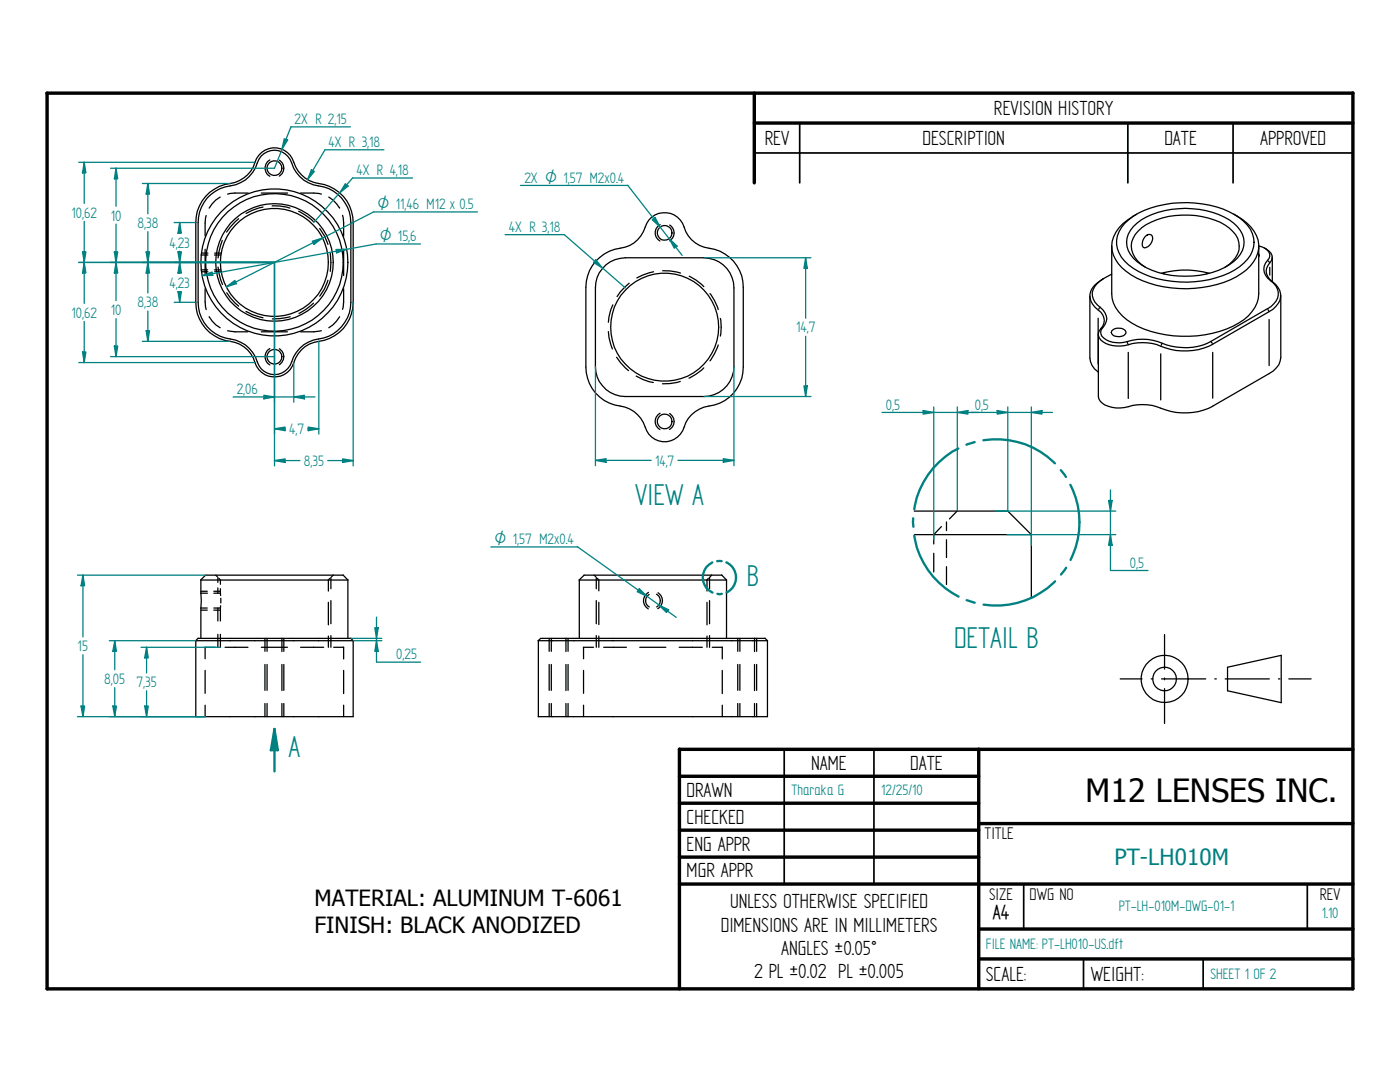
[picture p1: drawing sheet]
<svg xmlns="http://www.w3.org/2000/svg" width="279mm" height="216mm" viewBox="0 0 279 216" stroke-linecap="round" stroke-linejoin="round" font-family="sans-serif">
<g fill="none" stroke="#000" stroke-width=".68">
<path d="M9.4 18.6l260.6-.1v178.8h-260.6zM150.5 18.6v17.9M150.5 24.6h119.5M135.6 149.5v47.8M135.6 149.5h134.4M135.6 154.9h59.7M195.3 149.5v47.8M135.6 160.3h59.7M135.6 165.7h59.7M135.6 171h59.7M135.6 176.4h134.4M195.3 164.3h74.7"/>
<path d="M195.3 185.4h74.7M195.3 191.3h74.7"/>
</g>
<path d="M150.5 30.5h119.5M159.6 24.6v11.9M225.1 24.6v11.9M246.1 24.6v11.9M156.5 149.5v26.9M174.4 149.5v26.9M204.3 176.5v8.9M260.9 176.5v8.9M216.2 191.3v6M240.1 191.3v6" fill="none" stroke="#000" stroke-width=".34"/>
<g fill="none" stroke="#000" stroke-width=".25">
<path d="M43.9 39.3l-.8 .6-1.4 1.6M46.9 38.5h2.6M46.9 38.5l-1.5 .2M52.2 38.5h5.2M53.8 31.9a1.87 1.87 0 0 0 0 3.3M55.8 32a1.86 1.86 0 0 1 0 3.1M60 38.5h2.6l1.5 .2M65.6 39.3l.9 .6 1.3 1.6M39.1 44.4v15.9a7.8 7.8 0 0 0 6.8 7.8 5.9 5.9 0 0 1 5 4.2 4.1 4.1 0 0 0 3.9 2.9 4.1 4.1 0 0 0 3.8-2.9 6 6 0 0 1 5-4.2 7.8 7.8 0 0 0 6.9-7.8v-15.9a7.8 7.8 0 0 0-6.9-7.8 6.5 6.5 0 0 1-5.3-4.9 4 4 0 0 0-3.9-2.2 4 4 0 0 0-3.5 2.9 6.5 6.5 0 0 1-6.1 4.4 7.8 7.8 0 0 0-5.7 7.6M40.1 50.9h1.4M40.2 53.8h1.2M40.2 50.5h1.3"/>
<path d="M40.2 54.2h1.3M40.9 57.6v2.6l.2 1.6M40.9 49.7v5.2M41.1 43l-.2 1.5v2.6M42.8 53.8h1.3M42.8 50.9h1.3M42.8 50.5h1.4M42.8 54.2h1.4M43.5 53.3l.5 2.5 .4 1M44.4 48l-.7 2.3-.2 1.2M45.3 58.4l.7 1 1.6 1.7M47.6 43.6l-1.6 1.7-.8 1"/>
<path d="M52.5 41.3l-2.1 .7-1.3 .6M54.3 41.1a9 9 0 0 1 3.6 .4M59.6 42.2l1.4 .8 1.5 1.2M63.8 45.6a9.9 9.9 0 0 1 1.6 3.2M65.4 55.9a8.9 8.9 0 0 1-1.6 3.2M65.9 50.5l.1 1.9-.1 1.7M68.4 43l.2 1.5M68.6 57.6v2.6l-.2 1.5M68.6 44.4v2.7M68.6 49.7v5.3M70 44.4v15.9a7.4 7.4 0 0 1-6.5 7.3 6.9 6.9 0 0 0-5.6 5.3 3.6 3.6 0 0 1-3.5 1.8 3.6 3.6 0 0 1-3-2.5 6.5 6.5 0 0 0-5.4-4.6 7.4 7.4 0 0 1-6.5-7.3v-15.9a7.3 7.3 0 0 1 6.5-7.3 6.9 6.9 0 0 0 5.6-5.3 3.6 3.6 0 0 1 3.6-1.8 3.6 3.6 0 0 1 3 2.5 6.5 6.5 0 0 0 5.3 4.6 7.4 7.4 0 0 1 6.5 7.3M217.5 59.1v12.4a3.6 3.6 0 0 0 1.7 2.7"/>
<path d="M220.1 55.6l-.3 .3a3.5 3.5 0 0 0-2.1 4.2 5.6 5.6 0 0 0 2 2.2 2.3 2.3 0 0 1 0 3.3 1.59 1.59 0 0 0 .4 2.6 6.7 6.7 0 0 0 6 .3 10.7 10.7 0 0 1 6.5 .9 12.4 12.4 0 0 0 9.4-.7M221.9 49.1v9.5a7 7 0 0 0 4 5.9 22.8 22.8 0 0 0 21.3 0 7.4 7.4 0 0 0 4-5.9v-9.5a2.31 2.31 0 0 1 2.2 2l-.1 .5a2.66 2.66 0 0 0 .3 4.4 2.97 2.97 0 0 1 .1 5.2l-12 6.9a11.8 11.8 0 0 1-10.6 .1 10.9 10.9 0 0 0-6.9 .1 4.7 4.7 0 0 1-4.3-1.2 1.31 1.31 0 0 1 .2-1.7 2.37 2.37 0 0 0 0-3.6 5 5 0 0 1-2.1-2.7 3.6 3.6 0 0 1 2.1-3.4M221.9 54.7l-1.8 1M224.5 44.6a15.7 15.7 0 0 1 9.4-4 20.2 20.2 0 0 1 13.5 2.9 5.6 5.6 0 0 1 2.2 7.4 12.6 12.6 0 0 1-8.2 4.9 22 22 0 0 1-14.2-1.6 7.5 7.5 0 0 1-4.4-5.4 5.4 5.4 0 0 1 1.7-4.2zM226.2 45.2a14.4 14.4 0 0 1 10.4-3.6 15.8 15.8 0 0 1 9.6 2.9 4.6 4.6 0 0 1 0 7.7 17.5 17.5 0 0 1-16.3 1.7 7.7 7.7 0 0 1-5-4.7 4.4 4.4 0 0 1 1.3-4zM226.8 42.8a8.9 8.9 0 0 0-4.8 5.4l-.1 .9M228.5 47.2a.84 .84 0 0 1 1.2-.3 .84 .84 0 0 1 .2 1.2 1.52 1.52 0 0 1-1.7 1.3 1.88 1.88 0 0 1 .3-2.2zM228.6 53.3a4.6 4.6 0 0 1-2.5-5.8 7.7 7.7 0 0 1 4.7-3.6 17.1 17.1 0 0 1 13.6 1 5 5 0 0 1 2.9 5 5.7 5.7 0 0 1-2.8 3.4M231.8 54.5a17.9 17.9 0 0 1 9.5 0M232.3 54.4v.1M232.3 54.6v.1M240.8 54.4h.1"/>
<path d="M240.8 54.6v.1M246.2 42.7a8.2 8.2 0 0 1 5 6.1 6.6 6.6 0 0 1-3.4 5.8 22 22 0 0 1-15.6 2.6 14.8 14.8 0 0 1-9-4.6 5.7 5.7 0 0 1-1.3-3.5M251.2 50.7l.1 .3-.1 .3M252.3 49.5a1.84 1.84 0 0 1 1.1 3 2.34 2.34 0 0 0 .6 3.7 3.2 3.2 0 0 1 0 5.5l-12 7M253.2 52.1l.1 .2M253.4 53.3v1.6M253.7 56.1l.2 .1M253.9 51.3v4.9M255.6 58.9v12.5a3.7 3.7 0 0 1-2.3 3.1l-11.3 6.6M41.7 63.2l1.4 1.6 .8 .6M45.4 66l1.5 .2h2.6M49.1 62.2l1.3 .6 2.1 .6"/>
<path d="M52.2 66.2h5.2M53.8 69.6a1.87 1.87 0 0 0 0 3.2M55.8 69.6a1.86 1.86 0 0 1 0 3.2M57.9 63.2l-2.1 .4h-1.4M62.6 60.5a10.6 10.6 0 0 1-3 2M64.1 66l-1.5 .2h-2.6M67.8 63.2l-1.3 1.6-.9 .6M219.1 74.2l.1 .1M219.2 63.5v15.6a2.89 2.89 0 0 0 2.7 2.2 7.6 7.6 0 0 0 4.2-.4 10.7 10.7 0 0 1 6.5 .9 12.4 12.4 0 0 0 9.4-.7M219.4 61.4l-.1 .3M220 65.4l-.2 .1M221.9 66a1.9 1.9 0 0 1 2.8 .2 1.31 1.31 0 0 1-1.8 .9 .91 .91 0 0 1-1-1.1z"/>
<path d="M225 68.3l.1 .3M225.2 70.3v9.2M231.6 70.6v9.2M231.9 68.6l-.1 .3M241.7 68.2l.2 .3M242 70.3v9.2M253.1 61.8l.1 .3M253.3 63.8v9.1M40 118.4h1.4M40.1 118h1.3M42.7 118.4h1.3M42.7 118h1.3"/>
<path d="M43.1 114.8l.2 .3M43.5 115.2v1M43.5 117.3v1.1M43.7 115.4l.3 .3v.9M44 118.4v.4M44 117.5v.9M44.1 119.4v.9M65.5 115.7v2.2M65.8 115.4l-.3 .3M66 115.2v2.3M66 119.8v4.7M66.5 114.7l-.3 .4"/>
<path d="M68.5 114.7l.9 1h-29.3v5.6M68.5 114.8h-27.5l-1 .9M69.4 115.7v11.7M116.5 114.8h27.6M116.6 114.8l-1 .9M118.6 114.8l.3 .3M119 115.2v2.3M119 119.8v4.7M119.2 115.4l.3 .3v2.2M129.4 118.2a1.89 1.89 0 0 0 0 3.3M129.5 118.6a1.45 1.45 0 0 0 .1 2.5M131 118.6a1.46 1.46 0 0 1 .1 2.5"/>
<path d="M131.3 118.3a1.84 1.84 0 0 1 0 3.2M141.1 115.7v2.2M141.4 115.4l-.3 .3M141.6 115.2v2.3M141.6 119.8v4.7M142 114.7l-.3 .4M144 114.7l1 1h-29.4v11.7M145 115.7v11.7M39 127.8h31.5M39.5 127.3l-.4 .5v15.2M39.5 127.4h30.5M40.1 121.3v6.1"/>
<path d="M40.1 121.3h1.3M40.1 121.8h1.3M40.9 133.8v4.5M42.7 121.3h1.3M42.7 121.8h1.3M42.9 129.2h-2v2.2M43.5 121.3v2.6M43.5 126.6v2.6M44 121.3v2.6M44 126.6v2.6M44 120.9v.4M44.9 129.2h4.6"/>
<path d="M52.2 129.2h5.2M52.9 127.4v2.6M52.9 132.6v5.2M53.3 127.4v2.6M53.3 132.6v5.2M56.3 127.3v2.7M56.3 132.6v5.2M56.6 127.4v2.6M56.6 132.6v5.2M60 129.2h4.6M65.5 120.2v4.5M65.5 126.9v2.3"/>
<path d="M66 126.8v2.4M66.6 129.2h2M68.6 129.1v2.4M68.6 133.8v4.6M70 127.3l.5 .5M70.5 127.8v15.2h-31.5M107.4 127.8h45.8M109.6 127.4v2.6M109.6 132.6v5.2M110 127.4v2.6M110 132.6v5.2M112.9 127.3v2.7"/>
<path d="M112.9 132.6v5.2M113.4 127.4v2.6M113.4 132.6v5.2M116.4 129.2h2M116.5 129.2v2.2M116.5 133.8v4.5M119 126.8v2.4M119.5 120.2v4.4M119.5 126.9v2.3M120.5 129.2h4.5M127.7 129.2h5.2M135.6 129.2h4.6"/>
<path d="M141.1 120.2v4.5M141.1 126.9v2.3M141.6 126.8v2.4M142.2 129.2h1.9M144.1 129.1v2.4M144.1 133.8v4.6M147.2 127.4v2.6M147.2 132.6v5.2M147.7 127.4v2.6M147.7 132.6v5.2M150.6 127.3v2.7M150.6 132.6v5.2"/>
<path d="M151 127.4v2.6M151 132.6v5.2M152.7 127.3l.5 .5M152.7 127.4h-44.8l-.5 .4M153.2 127.8v15.2h-45.8v-15.2M223.6 135.5h4.3M229.7 135.5h.3M231.8 135.5h8.8M232.4 126.6v6.9M232.4 135.3v.3M232.4 137.4v7M242.4 135.5h.3"/>
<path d="M244.5 135.5h8.8M245 133.1l10.7-2.3v9.4l-10.7-2.4zM255.1 135.5h.3M257.2 135.5h4.5M40.9 140.7v2.3M52.9 140.4v2.6M53.3 140.4v2.6M56.3 140.4v2.6M56.6 140.4v2.6M68.6 140.7v2.3M109.6 140.4v2.6M110 140.4v2.6"/>
<path d="M112.9 140.4v2.6M113.4 140.4v2.6M116.5 140.7v2.3M144.1 140.7v2.3M147.2 140.4v2.6M147.7 140.4v2.6M150.6 140.4v2.6M151 140.4v2.6"/>
<circle cx="54.8" cy="33.5" r="1.48"/>
<circle cx="54.8" cy="52.4" r="14.7"/>
<circle cx="54.8" cy="52.4" r="10.8"/>
<circle cx="54.8" cy="52.4" r="13.7"/>
<circle cx="54.8" cy="52.4" r="11.7"/>
<circle cx="54.8" cy="71.2" r="1.48"/>
<circle cx="232.4" cy="135.5" r="4.7"/>
<circle cx="232.4" cy="135.5" r="2.36"/>
</g>
<path d="M35.5 50.2h.7l-.3 2.2z" fill="none" stroke="#008080" stroke-width=".25"/>
<path d="M35.5 50.2h.7l-.3 2.2z" fill="#008080"/>
<path d="M35.9 44.4l.3 2.1h-.7z" fill="none" stroke="#008080" stroke-width=".25"/>
<path d="M35.9 44.4l.3 2.1h-.7z" fill="#008080"/>
<path d="M29.2 50.2h.6l-.3 2.2zM34.8 52.4h20M34.8 44.4h4.3M35.9 44.4v2.2M35.9 50.1v2.3" fill="none" stroke="#008080" stroke-width=".25"/>
<path d="M29.2 50.2h.6l-.3 2.2z" fill="#008080"/>
<path d="M29.5 36.6l.3 2.1h-.6z" fill="none" stroke="#008080" stroke-width=".25"/>
<path d="M29.5 36.6l.3 2.1h-.6z" fill="#008080"/>
<path d="M28.4 36.6h17.5M29.5 36.6v6.1M22.8 50.2h.7l-.3 2.2zM28.4 52.4h26.4M29.5 46.2v6.2" fill="none" stroke="#008080" stroke-width=".25"/>
<path d="M22.8 50.2h.7l-.3 2.2z" fill="#008080"/>
<path d="M23.2 33.6l.3 2.1h-.7z" fill="none" stroke="#008080" stroke-width=".25"/>
<path d="M23.2 33.6l.3 2.1h-.7z" fill="#008080"/>
<path d="M22.1 33.6h32.7M23.2 33.5v7.6M16.5 50.2h.6l-.3 2.2zM22.1 52.4h32.7M23.2 44.7v7.7" fill="none" stroke="#008080" stroke-width=".25"/>
<path d="M16.5 50.2h.6l-.3 2.2z" fill="#008080"/>
<path d="M16.8 32.4l.3 2.1h-.6z" fill="none" stroke="#008080" stroke-width=".25"/>
<path d="M16.8 32.4l.3 2.1h-.6z" fill="#008080"/>
<path d="M15.7 32.4h35.2M16.8 32.3v8.3M15.7 52.4h39.1M16.8 44.2v8.2M52.7 78.9l2.1 .3-2.1 .4z" fill="none" stroke="#008080" stroke-width=".25"/>
<path d="M52.7 78.9l2.1 .3-2.1 .4z" fill="#008080"/>
<path d="M58.6 79.2l2.1-.3v.7z" fill="none" stroke="#008080" stroke-width=".25"/>
<path d="M58.6 79.2l2.1-.3v.7z" fill="#008080"/>
<path d="M54.8 52.4v27.9M46.5 79.2h16.4M58.6 72.3v8M54.8 85.6l2.1-.4v.7z" fill="none" stroke="#008080" stroke-width=".25"/>
<path d="M54.8 85.6l2.1-.4v.7z" fill="#008080"/>
<path d="M61.5 85.2l2.1 .4-2.1 .3z" fill="none" stroke="#008080" stroke-width=".25"/>
<path d="M61.5 85.2l2.1 .4-2.1 .3z" fill="#008080"/>
<path d="M54.8 52.4v34.2M63.6 68.1v18.5M54.8 91.9l2.1-.3v.7zM54.8 85.6h2.1M61.4 85.6h2.2" fill="none" stroke="#008080" stroke-width=".25"/>
<path d="M54.8 91.9l2.1-.3v.7z" fill="#008080"/>
<path d="M68.4 91.6l2.1 .3-2.1 .4z" fill="none" stroke="#008080" stroke-width=".25"/>
<path d="M68.4 91.6l2.1 .3-2.1 .4z" fill="#008080"/>
<path d="M56.7 27.7l.7 .2-1.1 1.9zM58.1 25.3l-3.3 8.3M54.8 52.4v40.6M70.5 60.3v32.7M54.8 91.9h5.1M65.4 91.9h5.1" fill="none" stroke="#008080" stroke-width=".25"/>
<path d="M56.7 27.7l.7 .2-1.1 1.9z" fill="#008080"/>
<path d="M58.1 25.3h11.8M62.1 33.9l.6 .3-1.3 1.7zM64.9 29.9l-3.6 6" fill="none" stroke="#008080" stroke-width=".25"/>
<path d="M62.1 33.9l.6 .3-1.3 1.7z" fill="#008080"/>
<path d="M64.9 29.9h11.7M68.9 36.7l.6 .4-1.7 1.4zM70.4 35.5l-7.8 8.9" fill="none" stroke="#008080" stroke-width=".25"/>
<path d="M68.9 36.7l.6 .4-1.7 1.4z" fill="#008080"/>
<path d="M70.4 35.5h11.9M45.2 57.2l1.7-1.2 .3 .6zM64.4 47.5l-19.2 9.7M74.6 42.2l-10.2 5.3" fill="none" stroke="#008080" stroke-width=".25"/>
<path d="M45.2 57.2l1.7-1.2 .3 .6z" fill="#008080"/>
<path d="M62.3 48.1l2.1-.6-1.7 1.3z" fill="none" stroke="#008080" stroke-width=".25"/>
<path d="M62.3 48.1l2.1-.6-1.7 1.3z" fill="#008080"/>
<path d="M40.3 55l2-.7 .2 .6zM74.6 42.3h20.7M75.1 48.7l-34.8 6.3" fill="none" stroke="#008080" stroke-width=".25"/>
<path d="M40.3 55l2-.7 .2 .6z" fill="#008080"/>
<path d="M67.1 49.8l2.1-.1-2 .8z" fill="none" stroke="#008080" stroke-width=".25"/>
<path d="M67.1 49.8l2.1-.1-2 .8z" fill="#008080"/>
<path d="M35.9 52.4l.3 2.1h-.7zM75.1 48.7h8.8" fill="none" stroke="#008080" stroke-width=".25"/>
<path d="M35.9 52.4l.3 2.1h-.7z" fill="#008080"/>
<path d="M35.5 58.2h.7l-.3 2.1z" fill="none" stroke="#008080" stroke-width=".25"/>
<path d="M35.5 58.2h.7l-.3 2.1z" fill="#008080"/>
<path d="M29.5 52.4l.3 2.1h-.6zM34.8 52.4h20M35.9 52.4v2.2M35.9 58.2v2.1M34.8 60.3h4.3" fill="none" stroke="#008080" stroke-width=".25"/>
<path d="M29.5 52.4l.3 2.1h-.6z" fill="#008080"/>
<path d="M29.2 66h.6l-.3 2.1z" fill="none" stroke="#008080" stroke-width=".25"/>
<path d="M29.2 66h.6l-.3 2.1z" fill="#008080"/>
<path d="M23.2 52.4l.3 2.1h-.7zM28.4 52.4h26.4M29.5 52.4v6.1M28.4 68.1h17.5M29.5 62.1v6" fill="none" stroke="#008080" stroke-width=".25"/>
<path d="M23.2 52.4l.3 2.1h-.7z" fill="#008080"/>
<path d="M22.8 69h.7l-.3 2.2z" fill="none" stroke="#008080" stroke-width=".25"/>
<path d="M22.8 69h.7l-.3 2.2z" fill="#008080"/>
<path d="M16.8 52.4l.3 2.1h-.6zM22.1 52.4h32.7M23.2 52.4v7.6M22.1 71.2h32.7M23.2 63.6v7.6" fill="none" stroke="#008080" stroke-width=".25"/>
<path d="M16.8 52.4l.3 2.1h-.6z" fill="#008080"/>
<path d="M16.5 70.2h.6l-.3 2.1z" fill="none" stroke="#008080" stroke-width=".25"/>
<path d="M16.5 70.2h.6l-.3 2.1z" fill="#008080"/>
<path d="M15.7 52.4h39.1M16.8 52.4v8.1M15.7 72.3h35.2M16.8 64.1v8.2" fill="none" stroke="#008080" stroke-width=".25"/>
<path d="M54.8 145.5v8.4M54.8 145.5l.7 4.2h-1.5M54.8 145.5l-.7 4.2" fill="none" stroke="#008080" stroke-width=".47"/>
<path d="M54.8 145.5l.7 4.2h-1.4z" fill="#008080"/>
<g fill="none" stroke="#000" stroke-width=".25">
<path d="M125.6 56.5l-1.8 1.7-.7 1M130.4 54.2l-2.2 .7-1.1 .6M131.7 44.8a1.85 1.85 0 0 0 0 3.3M132.2 54l1.5 .1 2.1 .4M133.6 44.9a1.8 1.8 0 0 1 0 3.1M137.5 55.1a9.7 9.7 0 0 1 3 2.1M141.7 58.6a9.8 9.8 0 0 1 1.6 3.2M148.3 57.3v15.9a7.8 7.8 0 0 1-6.8 7.8 6.4 6.4 0 0 0-5.3 5 4 4 0 0 1-3.9 2.1 4 4 0 0 1-3.5-2.8 6.2 6.2 0 0 0-5-4.3 7.8 7.8 0 0 1-6.9-7.8v-15.9a7.8 7.8 0 0 1 6.9-7.8 6.3 6.3 0 0 0 5.3-4.9 4.1 4.1 0 0 1 3.9-2.1 4.1 4.1 0 0 1 3.5 2.8 5.9 5.9 0 0 0 5 4.2 7.8 7.8 0 0 1 6.8 7.8M121.4 66.2l.1 1.2 .7 2.2M122.3 60.8l-.4 1-.5 2.5M123.1 71.3l.7 1 1.6 1.7M124.8 79.1h15.7a6 6 0 0 0 6-5.9v-15.8a6 6 0 0 0-6-6h-15.7a5.9 5.9 0 0 0-6 6v15.8a6 6 0 0 0 6 5.9"/>
<path d="M127 75.1a10.3 10.3 0 0 0 3.4 1.2M135.8 76.1a10.4 10.4 0 0 1-3.6 .5M140.5 73.4a9.9 9.9 0 0 1-3 2M143.3 68.8l-.7 1.8-.9 1.4M143.8 63.5a9.2 9.2 0 0 1 0 3.6M131.7 82.5a1.85 1.85 0 0 0 0 3.2M133.6 82.5a1.84 1.84 0 0 1 0 3.2M63.8 102h137.3M186.4 106.6v1.9M186.4 110.4v3.7M187.9 105.1l-1.5 1.6M188.9 104.1v1.8"/>
<path d="M188.9 107.7v3.6M188.9 113.1v3.5M191.1 101.9l-1.6 1.6M201.1 101.9l4.7 4.8h-146.7M205.8 106.6v58.4"/>
<circle cx="132.6" cy="46.5" r="1.48"/>
<circle cx="132.6" cy="65.3" r="10.8"/>
<circle cx="132.6" cy="84.1" r="1.47"/>
</g>
<g fill="none" stroke="#008080" stroke-width=".47">
<path d="M191.3 89.5a16.3 16.3 0 0 0-8.8 12.1M194.5 88.2l-1.6 .5M196.3 87.8a16.7 16.7 0 0 1 14.2 4.7M211.7 93.8l1 1.4M213.6 96.7a16.5 16.5 0 0 1 .1 15M142.2 112.2a3.3 3.3 0 0 0-1.9 3 3.3 3.3 0 0 0 1.9 3M143.1 112h.9M143.2 118.5h.9M144.9 112.2a3.3 3.3 0 0 1 2 3 3.3 3.3 0 0 1-1.9 3M182.2 103.4l.1 1.7M182.5 106.9a16.5 16.5 0 0 0 8.8 12.1M192.9 119.8l1.6 .5"/>
<path d="M210.6 116a16.7 16.7 0 0 1-14.3 4.6M212.8 113.3l-1 1.3"/>
</g>
<path d="M221.2 99.9h.8l-.4 2.1z" fill="none" stroke="#008080" stroke-width=".25"/>
<path d="M221.2 99.9h.8l-.4 2.1z" fill="#008080"/>
<path d="M221.6 106.7l.4 2.1h-.8z" fill="none" stroke="#008080" stroke-width=".25"/>
<path d="M221.6 106.7l.4 2.1h-.8z" fill="#008080"/>
<path d="M199 81.9l2.1 .4-2.1 .3zM221.6 97.7v16.1h7.5M198.6 102h24.1M201 106.7h21.7" fill="none" stroke="#008080" stroke-width=".25"/>
<path d="M199 81.9l2.1 .4-2.1 .3z" fill="#008080"/>
<path d="M205.8 82.3l2.1-.4v.7z" fill="none" stroke="#008080" stroke-width=".25"/>
<path d="M205.8 82.3l2.1-.4v.7z" fill="#008080"/>
<path d="M191.1 82.3l2.1-.4v.7zM193.8 82.3h16.3M201.1 81.2v20.8M205.8 81.2v27.6" fill="none" stroke="#008080" stroke-width=".25"/>
<path d="M191.1 82.3l2.1-.4v.7z" fill="#008080"/>
<path d="M184.2 81.9l2.2 .4-2.2 .3z" fill="none" stroke="#008080" stroke-width=".25"/>
<path d="M184.2 81.9l2.2 .4-2.2 .3z" fill="#008080"/>
<path d="M112.6 46.8l12.2 10.6M118.9 51.9l1.4 1.6-1.9-1.1zM176 82.3h19.3M186.4 81.2v26.4M191.1 81.2v20.8" fill="none" stroke="#008080" stroke-width=".25"/>
<path d="M118.9 51.9l1.4 1.6-1.9-1.1z" fill="#008080"/>
<path d="M100.8 46.8h11.8M160.8 51.4l.3 2.2h-.7z" fill="none" stroke="#008080" stroke-width=".25"/>
<path d="M160.8 51.4l.3 2.2h-.7z" fill="#008080"/>
<path d="M160.4 77h.7l-.3 2.1z" fill="none" stroke="#008080" stroke-width=".25"/>
<path d="M160.4 77h.7l-.3 2.1z" fill="#008080"/>
<path d="M140.5 51.4h21.3M160.8 51.4v12.1M140.5 79.1h21.3M160.8 67.1v12M118.8 91.9l2.1-.4v.7z" fill="none" stroke="#008080" stroke-width=".25"/>
<path d="M118.8 91.9l2.1-.4v.7z" fill="#008080"/>
<path d="M144.4 91.5l2.1 .4-2.1 .3z" fill="none" stroke="#008080" stroke-width=".25"/>
<path d="M144.4 91.5l2.1 .4-2.1 .3z" fill="#008080"/>
<path d="M118.8 73.2v19.7M146.5 73.2v19.7M118.8 91.9h11.2M135.3 91.9h11.2M28.9 140.9h.7l-.3 2.1z" fill="none" stroke="#008080" stroke-width=".25"/>
<path d="M28.9 140.9h.7l-.3 2.1z" fill="#008080"/>
<path d="M29.3 129.2l.3 2.1h-.7z" fill="none" stroke="#008080" stroke-width=".25"/>
<path d="M29.3 129.2l.3 2.1h-.7z" fill="#008080"/>
<path d="M28.2 129.2h15.7M29.3 129.1v5.2M29.3 137.8v5.2M22.5 140.9h.7l-.3 2.1zM28.2 143h12.7" fill="none" stroke="#008080" stroke-width=".25"/>
<path d="M22.5 140.9h.7l-.3 2.1z" fill="#008080"/>
<path d="M22.9 127.8l.3 2.2h-.7z" fill="none" stroke="#008080" stroke-width=".25"/>
<path d="M22.9 127.8l.3 2.2h-.7z" fill="#008080"/>
<path d="M21.8 127.8h17.3M22.9 127.8v5.8M22.9 137.2v5.8M16.2 140.9h.7l-.3 2.1zM21.8 143h19.1" fill="none" stroke="#008080" stroke-width=".25"/>
<path d="M16.2 140.9h.7l-.3 2.1z" fill="#008080"/>
<path d="M16.6 114.8l.3 2.1h-.7z" fill="none" stroke="#008080" stroke-width=".25"/>
<path d="M16.6 114.8l.3 2.1h-.7z" fill="#008080"/>
<path d="M15.5 114.8h25.5M16.6 114.7v12.4M16.6 130.6v12.4M74.8 125.3h.7l-.4 2.1zM15.5 143h25.4" fill="none" stroke="#008080" stroke-width=".25"/>
<path d="M74.8 125.3h.7l-.4 2.1z" fill="#008080"/>
<path d="M75.1 127.8l.4 2.2h-.7z" fill="none" stroke="#008080" stroke-width=".25"/>
<path d="M75.1 127.8l.4 2.2h-.7z" fill="#008080"/>
<path d="M115.2 109.1l13.9 9.9M129.1 119l5.9 4.2M70 127.4h6.2M70.5 127.8h5.7M75.1 123.1v9h8.8M131.5 120.7l1.9 1-.4 .5z" fill="none" stroke="#008080" stroke-width=".25"/>
<path d="M131.5 120.7l1.9 1-.4 .5z" fill="#008080"/>
<path d="M127.6 117.5l1.5 1.5-1.9-.9z" fill="none" stroke="#008080" stroke-width=".25"/>
<path d="M127.6 117.5l1.5 1.5-1.9-.9z" fill="#008080"/>
<path d="M125.3 37l6.4 8.3M131.7 45.3l4.4 5.7M133.6 47.6l1.5 1.5-.5 .4zM98 109.1h17.3" fill="none" stroke="#008080" stroke-width=".25"/>
<path d="M133.6 47.6l1.5 1.5-.5 .4z" fill="#008080"/>
<path d="M130.2 43.9l.5-.5 1 1.9z" fill="none" stroke="#008080" stroke-width=".25"/>
<path d="M130.2 43.9l.5-.5 1 1.9z" fill="#008080"/>
<path d="M103.9 37h21.4" fill="none" stroke="#008080" stroke-width=".25"/>
<g font-size="6.8" fill="#008080">
<text x="126.7" y="100.7">VIEW A</text>
<text x="149.1" y="117">B</text>
<text x="190.4" y="129.3">DETAIL B</text>
<text x="57.6" y="151">A</text>
</g>
<text font-size="6.4" x="216.7" y="160.1">M12 LENSES INC.</text>
<g font-size="4.6">
<text x="198.4" y="22.9">REVISION HISTORY</text>
<text x="152.6" y="28.9">REV</text>
<text x="184.1" y="28.9">DESCRIPTION</text>
<text x="232.4" y="28.9">DATE</text>
<text x="251.5" y="28.9">APPROVED</text>
<text x="161.9" y="153.6">NAME</text>
<text x="181.7" y="153.6">DATE</text>
<text x="137" y="159">DRAWN</text>
<text x="137" y="164.3">CHECKED</text>
<text x="137" y="169.7">ENG APPR</text>
<text x="137" y="175.1">MGR APPR</text>
<text x="143.8" y="185.9">DIMENSIONS ARE IN MILLIMETERS</text>
<text x="145.7" y="181.2">UNLESS OTHERWISE SPECIFIED</text>
<text x="198.2" y="183.4">A4</text>
<text x="155.9" y="190.6">ANGLES ±0.05°</text>
<text x="150.5" y="195.2">2 PL ±0.02 PL ±0.005</text>
<text x="196.8" y="195.7">SCALE:</text>
<text x="217.7" y="195.7">WEIGHT:</text>
</g>
<text font-size="4.5" fill="#008080" x="222.4" y="172.6">PT-LH010M</text>
<g font-size="4.5">
<text x="62.8" y="180.7">MATERIAL: ALUMINUM T-6061</text>
<text x="62.8" y="186.1">FINISH: BLACK ANODIZED</text>
</g>
<g font-size="3.8">
<text x="196.5" y="167.4">TITLE</text>
<text x="197.4" y="179.5">SIZE</text>
<text x="205.5" y="179.5">DWG NO</text>
<text x="263.4" y="179.5">REV</text>
</g>
<g font-size="3.4" fill="#008080">
<text x="58.8" y="24.8">2X R 2,15</text>
<text x="65.6" y="29.3">4X R 3,18</text>
<text x="71.2" y="35">4X R 4,18</text>
<text x="104.6" y="36.5">2X O 1,57 M2x0.4</text>
<text x="14.3" y="43.4">10,62</text>
<text x="22.1" y="44">10</text>
<text x="27.4" y="45.6">8,38</text>
<text x="101.6" y="46.3">4X R 3,18</text>
<text x="33.8" y="49.4">4,23</text>
<text x="33.8" y="57.4">4,23</text>
<text x="14.3" y="63.4">10,62</text>
<text x="22.1" y="62.8">10</text>
<text x="27.4" y="61.3">8,38</text>
<text x="158.9" y="66.3">14,7</text>
<text x="47.2" y="78.7">2,06</text>
<text x="176.8" y="81.7">0,5</text>
<text x="194.5" y="81.7">0,5</text>
<text x="57.7" y="86.6">4,7</text>
<text x="60.6" y="93">8,35</text>
<text x="130.7" y="92.9">14,7</text>
<text x="225.5" y="113.3">0,5</text>
<text x="15.5" y="130">15</text>
<text x="79.1" y="131.6">0,25</text>
<text x="20.8" y="136.5">8,05</text>
<text x="27.2" y="137.2">7,35</text>
<text x="157.9" y="158.6">Tharaka G</text>
<text x="175.9" y="158.6">12/25/10</text>
<text x="223.3" y="181.8">PT-LH-010M-DWG-01-1</text>
<text x="263.8" y="183.1">1.10</text>
<text x="196.8" y="189.4">FILE NAME: PT-LH010-US.dft</text>
<text x="241.6" y="195.4">SHEET 1 OF 2</text>
</g>
<g font-size="3.3" fill="#008080">
<text x="75.4" y="41.8">O 11,46 M12 x 0.5</text>
<text x="75.8" y="48.2">O 15,6</text>
<text x="98.7" y="108.6">O 1,57 M2x0.4</text>
</g>
</svg>
